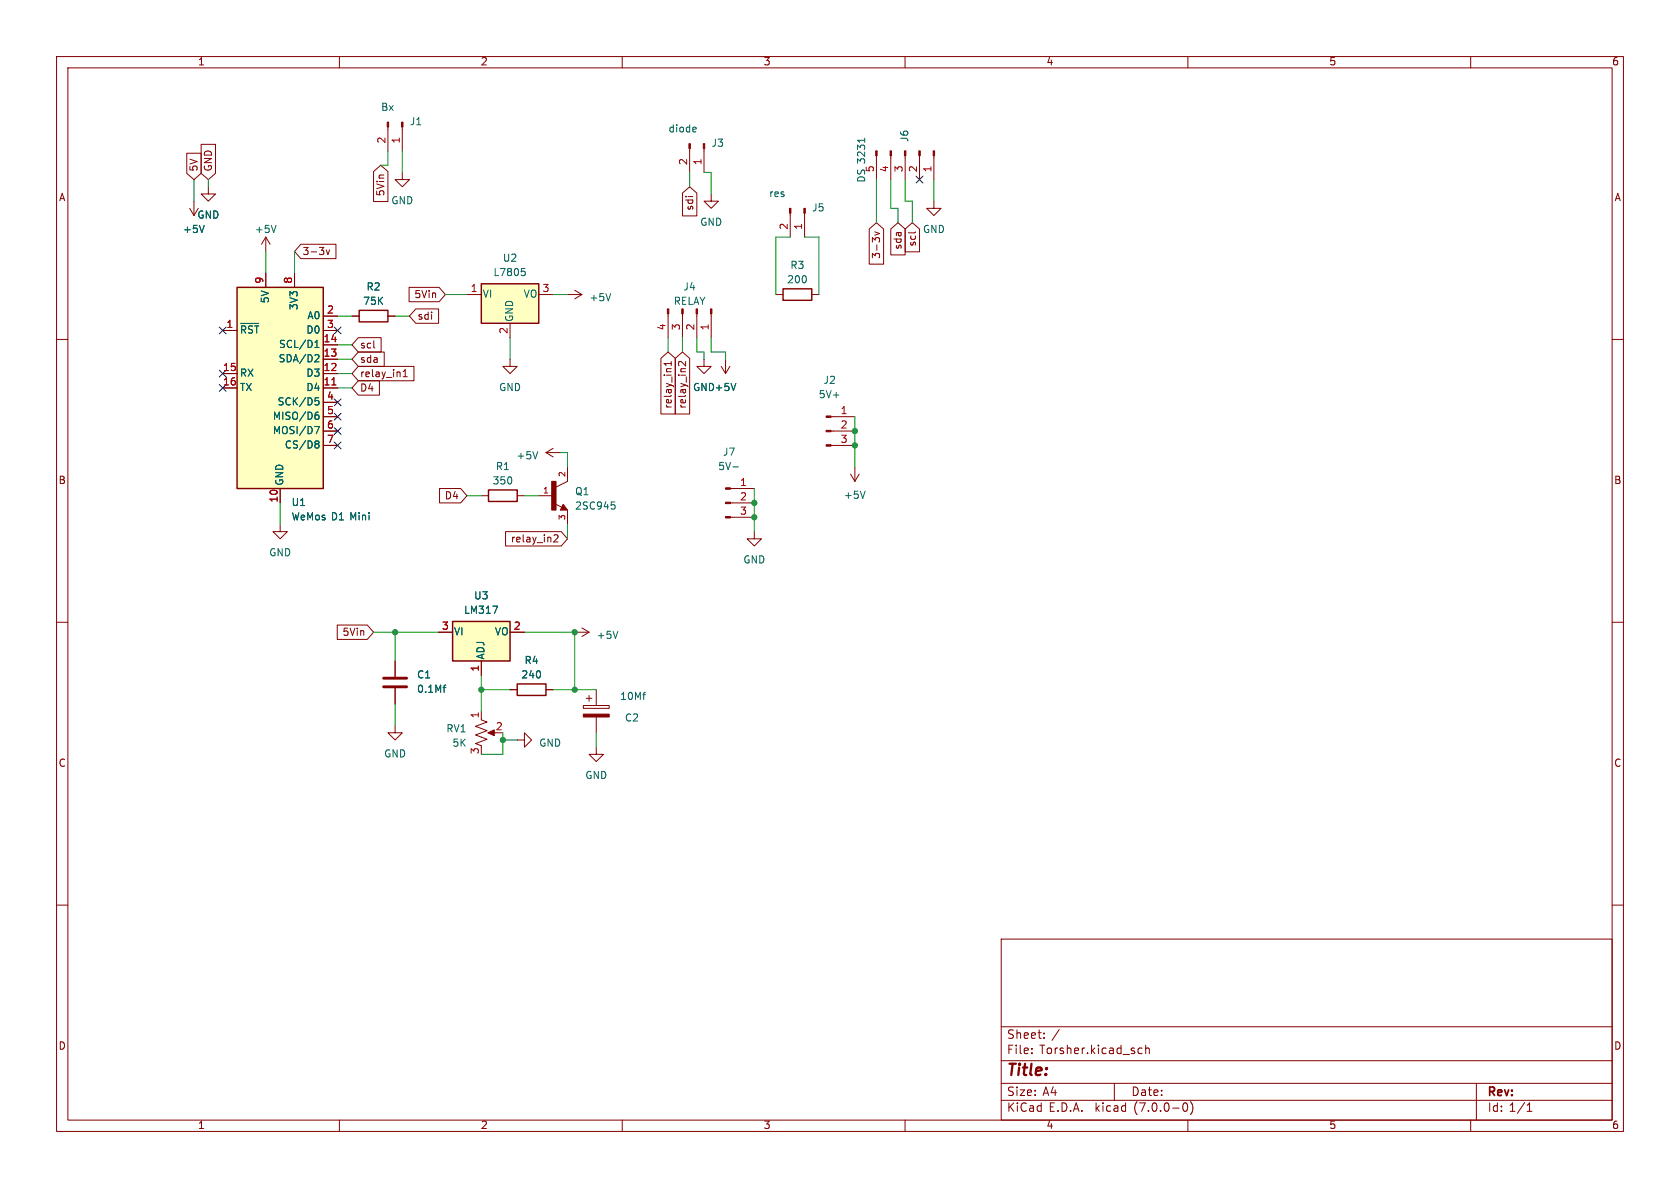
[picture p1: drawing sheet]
<svg xmlns="http://www.w3.org/2000/svg" width="297mm" height="210mm" viewBox="0 0 297 210" stroke-linecap="round" stroke-linejoin="round" font-family="sans-serif">
<g fill="none" stroke="#840000" stroke-width=".18">
<path d="M10 10h277v190h-277zM12 12h273v186h-273zM60 10v2M110 10v2M160 10v2M210 10v2M260 10v2M33 27.1h2.6v3.5l-1.3 1.2-1.3-1.2zM33.5 36.8l.8 1.3M34.3 35.6v2.5M35.1 36.8l-.8 1.3M35.6 25.5h2.5v5.1l-1.3 1.2-1.2-1.2z"/>
<path d="M36.8 33v1.3h1.3l-1.3 1.3-1.2-1.3h1.2M66 30.3l1.3-1.1 1.3 1.1v5.3h-2.6zM68.6 22.5v4.2M71.1 30.5v1.3h1.3l-1.3 1.2-1.3-1.2h1.3M71.1 22.5v4.2M120.6 34.1l1.3-1.1 1.3 1.1v4.1h-2.6zM121.9 26.3v4.2M124.5 26.3v4.2M125.7 34.3v1.3h1.3l-1.3 1.2-1.2-1.2h1.2M139.7 37.7v4.2M142.2 37.7v4.2M154.9 27.5v4.3"/>
<path d="M157.5 27.5v4.3M160 27.5v4.3M162.6 27.5v4.3M165.1 35.6v1.2h1.3l-1.3 1.3-1.3-1.3h1.3M165.1 27.5v4.3M10 60h2M39.4 58.4h2.5M47 41.9v2.6M47 48.3v2.5M47 41.9l-.8 1.3M47 41.9l.8 1.3M52.1 48.3v2.5"/>
<path d="M53.2 43.2h6.2v2.5h-6.2l-1.1-1.2zM57.1 58.4h2.6M57.1 55.9h2.6M57.7 44.2l.3 .8 .3-.8M62.2 55.9h1.3M63.3 59.7h4.1v2.5h-4.1l-1.1-1.2zM68.6 55.9h1.2M72.3 50.8h5.3l1.1 1.3-1.1 1.2h-5.3zM73.5 54.6h4v2.6h-4l-1.1-1.3zM82.5 52.1h2.6M90.2 57.2v2.5M95.2 52.1h2.6"/>
<path d="M100.3 52.1h2.6M101.6 51.3l1.3 .8M102.9 52.1l-1.3 .7M118.1 55.5v4.2M120.6 55.5v4.2M123.2 55.5v4.2M125.7 55.5v4.2M137.2 52.1h1.2M143.5 52.1h1.3M153.7 40.5l1.2-1.1 1.3 1.1v6.2h-2.5zM154.7 41l.8 .3-.8 .3M157.5 40.5l1.2-1.1 1.3 1.1v4.6h-2.5z"/>
<path d="M160 40.5l1.3-1.1 1.3 1.1v4h-2.6zM161.8 41v.1M285 60h2M39.4 68.6h2.5M39.4 66h2.5M57.1 68.6h2.6M57.1 66h2.6M57.1 63.5h2.6M57.1 61h2.6M57.1 71.1h2.6M57.1 73.7h2.6M57.1 76.2h2.6"/>
<path d="M57.1 78.7h2.6M63.3 67.3h3.8v2.6h-3.8l-1.1-1.3zM63.3 64.8h9.9v2.5h-9.9l-1.1-1.3zM63.3 62.2h4.6v2.6h-4.6l-1.1-1.3zM71.3 66.6h.7M71.3 65.7l.3-.4v1.3M90.2 63.5v1.3h1.2l-1.2 1.2-1.3-1.2h1.3M97.8 79.2l-1.3 .8M116.8 63.3l1.3-1.1 1.3 1.1v9.9h-2.6zM118.7 63.9v.7M118.7 64.3h-1.3l.4 .3M119.4 63.3l1.2-1.1 1.3 1.1v9.9h-2.5z"/>
<path d="M121.2 63.9v.8l-.9-.8-.4 .2 .2 .5M124.5 63.5v1.3h1.2l-1.2 1.2-1.3-1.2h1.3M127.5 64.8l.8 1.2M128.3 63.5v2.5M129 64.8l-.7 1.2M146.9 73.7h4.2M146.9 76.2h4.2M146.9 78.7h4.2M49.5 92.7v1.3h1.3l-1.3 1.3-1.2-1.3h1.2M49.5 86.4v2.5M77.7 86.4h3.7l1.1 1.2-1.1 1.3h-3.7zM85.1 87.6h1.3"/>
<path d="M89.4 94h9.8l1.1 1.3-1.1 1.2h-9.8zM91.4 87.6h1.3M95.2 87.6h2.6M96.5 80l1.3 .8M96.5 80h2.6M97.9 94.7l.5-.2 .3 .4-.8 .9h.8M98.1 89.1l1.2 .6M99.6 89.2l.7 1h-1.2zM100.3 82.6v2.5l-2 1M100.3 90.2v2.5M129.1 91.4h4.2M129.1 88.9h4.2"/>
<path d="M129.1 86.4h4.2M133.3 94v1.3h1.3l-1.3 1.2-1.2-1.2h1.2M150.4 83.8l.7 1.3M151.1 82.6v2.5M151.9 83.8l-.8 1.3M10 110h2M59.6 110.5h5.3l1.1 1.3-1.1 1.2h-5.3zM69.8 116.8v2.8M77.5 111.8h2.5M85.1 116.8v2.6M90.2 111.8h2.5M101.6 111.8h2.5"/>
<path d="M102.9 111l1.2 .8M104.1 111.8l-1.2 .7M285 110h2M69.8 128.3v1.2h1.3l-1.3 1.3-1.2-1.3h1.2M69.8 121.7v2.8M85.1 127.3l1 .3-2 .8 2 .8-2 .7 2 .8-2 .7 1 .4v.3M85.1 125.7v1.3M86.6 129.5h1M90.2 121.9h1.2M91.4 130.8h1.3v-1.3l1.3 1.3-1.3 1.3v-1.3M96.5 121.9h1.3M103.1 124.7h4.6v.5h-4.6z"/>
<path d="M103.6 123.4h1M104.1 122.9v1.1M105.4 132.1v1.3h1.3l-1.3 1.2-1.3-1.2h1.3M105.4 121.9v2.8M105.4 126.7v2.8M10 160h2M285 160h2M177 166h108v32h-108zM60 198v2M110 198v2M160 198v2M177 194.5h108"/>
<path d="M177 191.5h108M177 187.5h108M177 181.5h108M182.4 186.1v.2M182.4 185.3v.2M184.6 183.4v.2M184.6 182.6v.2M197 191.5v3M201.3 186.2h.6M201.3 185.3h.6M202.5 185.4l.3-.1h.3l.1 1M202.5 184.8v1.5"/>
<path d="M209.3 195h.2a.81 .81 0 0 1 .5 .6 .81 .81 0 0 1-.3 .8l-.1 .1a.81 .81 0 0 1-.6-.7 .81 .81 0 0 1 .3-.8zM210 198v2M210.5 194.7a1.72 1.72 0 0 1 0 2.3M260 198v2M261 191.5v6.5M270 196.5h.8M270 195.4l.4-.4v1.5"/>
</g>
<g fill="none" stroke="#006464" stroke-width=".18">
<path d="M36.1 39.8l-.4 1.3M48.8 39.8l-.4 1.3M122.9 22.5l.2 .3-.6 .1M123 23.3h-.1M152.9 24.4v.8M42.5 57.2h3.2M43.4 58l-.1-.3-.6-.1v1.3M44.7 57.7l-.5-.1-.3 .4M45 57.6h.7M45.4 57.6v1.3M92.2 47.5h.6M92.6 47.9l.3 .3v.3l-.3 .2"/>
<path d="M108 51.9l-.5 1.3M55.6 75.4h.9l-.6 1.3M55.7 61.4h.7M55.7 60.5l.3-.3v1.2M55.7 70.3h.6M55.9 62.7l.4 .1 .1 .3-.8 .9h.8M55.9 70.8h.3l.2 .2-.1 .5-.4 .1M55.9 73.3h.3l.2 .3-.1 .4-.4 .1M55.9 77.9h.3l.2 .3-.2 .3M55.9 78.5h.3M56.2 78.5l.2 .2v.3l-.2 .2h-.3M56.3 72.9h-.4"/>
<path d="M95.1 79.8l-.5 1.3M130.1 67.8l-.4 1.2M108.1 88.7h.6M108.5 89.2l.2 .3v.3l-.2 .2M129.6 82.5h.9M152.9 86.8l-.4 1.3M87.1 107.1h.9l-.6 1.3M109.2 111.6l-.4 1.3M78.3 121.5h.5M78.8 121.1l-.2 .1M113.6 122.8h.5M114 122.4h.1"/>
</g>
<g fill="#ffffc2" stroke="#ffffc2" stroke-width=".18">
<path d="M41.9 50.8h15.2v35.6h-15.2z"/>
<path d="M80 109.9h10.2v6.9h-10.2z"/>
<path d="M85.1 50.2h10.1v7h-10.1z"/>
</g>
<path d="M41.9 50.8h15.2v35.6h-15.2zM63.5 54.9h5.1v2h-5.1zM85.1 50.2h10.1v7h-10.1zM138.4 51.1h5.1v2h-5.1zM86.4 86.6h5v2h-5zM99.6 89.7l.1 .2h-.4l.3-.5 .5 .6h-.8M80 109.9h10.2v6.9h-10.2zM91.4 120.9h5.1v2h-5.1z" fill="none" stroke="#840000" stroke-width=".25"/>
<path d="M58.7 68h.7" fill="none" stroke="#a90000" stroke-width=".18"/>
<g fill="#840000" stroke="#840000" stroke-width=".18">
<path d="M97.5 85.1h.8v5.1h-.8z"/>
<path d="M128.3 91.3h.8v.3h-.8z"/>
<path d="M128.3 88.8h.8v.2h-.8z"/>
<path d="M128.3 86.2h.8v.3h-.8z"/>
<path d="M86.2 129.5l1.2-.5v1z"/>
<path d="M68.5 21.6h.2v.9h-.2z"/>
<path d="M71 21.6h.2v.9h-.2z"/>
<path d="M154.8 26.7h.3v.8h-.3z"/>
<path d="M157.4 26.7h.2v.8h-.2z"/>
<path d="M159.9 26.7h.2v.8h-.2z"/>
<path d="M162.4 26.7h.3v.8h-.3z"/>
<path d="M165 26.7h.2v.8h-.2z"/>
<path d="M118 54.6h.2v.9h-.2z"/>
<path d="M120.5 54.6h.3v.9h-.3z"/>
<path d="M123.1 54.6h.2v.9h-.2z"/>
<path d="M125.6 54.6h.3v.9h-.3z"/>
<path d="M139.6 36.8h.2v.9h-.2z"/>
<path d="M142.1 36.8h.3v.9h-.3z"/>
<path d="M121.8 25.4h.2v.9h-.2z"/>
<path d="M124.3 25.4h.3v.9h-.3z"/>
<path d="M103.1 126.2h4.6v.5h-4.6z"/>
<path d="M146 78.6h.9v.3h-.9z"/>
<path d="M146 76.1h.9v.2h-.9z"/>
<path d="M146 73.5h.9v.3h-.9z"/>
</g>
<path d="M67.8 119.9h4.1M67.8 121.4h4.1" fill="none" stroke="#840000" stroke-width=".51"/>
<g fill="none" stroke="#009600" stroke-width=".18">
<path d="M34.3 31.8v3.8M36.8 31.8v1.2M68.6 26.7v2.5h-1.3M71.1 26.7v3.8M121.9 30.5v2.5M124.5 30.5h1.2v3.8M154.9 31.8v7.6M157.5 31.8v5h1.2v2.6M160 31.8v3.8h1.3v3.8M165.1 31.8v3.8M47 44.5v3.8M52.1 44.5v3.8"/>
<path d="M59.7 55.9h2.5M69.8 55.9h2.6M78.7 52.1h3.8M90.2 59.7v3.8M97.8 52.1h2.5M118.1 59.7v2.5M120.6 59.7v2.5M123.2 59.7v2.5h1.3v1.3M125.7 59.7v2.5h2.6v1.3M139.7 41.9h-2.5v10.2M142.2 41.9h2.6v10.2M59.7 66h2.5"/>
<path d="M59.7 68.6h2.5M59.7 63.5h2.5M59.7 61h2.5M151.1 73.7v8.9M49.5 88.9v3.8M82.5 87.6h2.6M92.7 87.6h2.5M99.1 80h1.2v2.6M100.3 92.7v2.6M133.3 86.4v7.6M66 111.8h11.5M69.8 111.8v5"/>
<path d="M85.1 119.4v6.3M92.7 111.8h8.9v10.1M69.8 124.5v3.8M85.1 121.9h5.1M88.9 129.5v3.9h-3.8M88.9 130.8h2.5M97.8 121.9h7.6M105.4 129.5v2.6"/>
</g>
<g fill="none" stroke="#000084" stroke-width=".18">
<path d="M162 31.1l1.2 1.3M163.2 31.1l-1.2 1.3M38.8 57.8l1.2 1.2M40 57.8l-1.2 1.2M59.1 57.8l1.2 1.2M60.3 57.8l-1.2 1.2M38.8 68l1.2 1.2M38.8 65.4l1.2 1.2M40 68l-1.2 1.2M40 65.4l-1.2 1.2M59.1 78.1l1.2 1.2M59.1 73.1l1.2 1.2"/>
<path d="M59.1 70.5l1.2 1.2M59.1 75.6l1.2 1.2M60.3 78.1l-1.2 1.2M60.3 73.1l-1.2 1.2M60.3 70.5l-1.2 1.2M60.3 75.6l-1.2 1.2"/>
</g>
<g fill="#009600" stroke="#009600" stroke-width=".18">
<circle cx="88.9" cy="130.8" r=".46"/>
<circle cx="85.1" cy="121.9" r=".46"/>
<circle cx="101.6" cy="121.9" r=".46"/>
<circle cx="101.6" cy="111.8" r=".46"/>
<circle cx="69.8" cy="111.8" r=".46"/>
<circle cx="151.1" cy="78.7" r=".46"/>
<circle cx="151.1" cy="76.2" r=".46"/>
<circle cx="133.3" cy="91.4" r=".46"/>
<circle cx="133.3" cy="88.9" r=".46"/>
</g>
<text font-size="2.8" fill="#840000" x="178" y="190.8">Title:</text>
<g font-size="2.1" fill="#840000">
<text x="178" y="183.9">Sheet:</text>
<text x="185.9" y="183.9">/</text>
<text x="178" y="186.6">File:</text>
<text x="183.8" y="186.6">Torsher.kicad_sch</text>
<text x="178" y="196.8">KiCad</text>
<text x="178" y="194">Size:</text>
<text x="184.3" y="194">A4</text>
<text x="185.4" y="196.8">E.D.A.</text>
<text x="193.7" y="196.8">kicad</text>
<text x="200" y="194">Date:</text>
<text x="200.6" y="196.8">(7.0.0-0)</text>
<text x="263" y="194.2">Rev:</text>
<text x="263" y="196.8">Id: 1/1</text>
</g>
<g font-size="1.8" fill="#840000">
<text x="35" y="11.8">1</text>
<text x="85" y="11.8">2</text>
<text x="135" y="11.8">3</text>
<text x="185" y="11.8">4</text>
<text x="235" y="11.8">5</text>
<text x="285" y="11.8">6</text>
<text x="10.4" y="35.8">A</text>
<text x="35.2" y="30.3" transform="rotate(-90 35.2 30.3)">5V</text>
<text x="37.7" y="30.3" transform="rotate(-90 37.7 30.3)">GND</text>
<text x="68.2" y="34.8" transform="rotate(-90 68.2 34.8)">5Vin</text>
<text x="285.4" y="35.8">A</text>
<text x="122.8" y="37.4" transform="rotate(-90 122.8 37.4)">sdi</text>
<text x="53.5" y="45.4">3-3v</text>
<text x="155.9" y="45.9" transform="rotate(-90 155.9 45.9)">3-3v</text>
<text x="159.7" y="44.3" transform="rotate(-90 159.7 44.3)">sda</text>
<text x="162.2" y="43.7" transform="rotate(-90 162.2 43.7)">scl</text>
<text x="73.1" y="53">5Vin</text>
<text x="73.8" y="56.8">sdi</text>
<text x="63.7" y="61.9">scl</text>
<text x="63.7" y="64.4">sda</text>
<text x="63.7" y="69.5">D4</text>
<text x="63.7" y="67">relay_in1</text>
<text x="119" y="72.4" transform="rotate(-90 119 72.4)">relay_in1</text>
<text x="121.6" y="72.4" transform="rotate(-90 121.6 72.4)">relay_in2</text>
<text x="10.3" y="85.8">B</text>
<text x="78.5" y="88.5">D4</text>
<text x="285.3" y="85.8">B</text>
<text x="90.2" y="96.2">relay_in2</text>
<text x="60.4" y="112.7">5Vin</text>
<text x="10.3" y="135.8">C</text>
<text x="285.3" y="135.8">C</text>
<text x="10.3" y="185.8">D</text>
<text x="285.3" y="185.8">D</text>
<text x="35" y="199.8">1</text>
<text x="85" y="199.8">2</text>
<text x="135" y="199.8">3</text>
<text x="185" y="199.8">4</text>
<text x="235" y="199.8">5</text>
<text x="285" y="199.8">6</text>
</g>
<g font-size="1.8" fill="#006464">
<text x="67.3" y="19.9">Bx</text>
<text x="72.4" y="22.4">J1</text>
<text x="118.1" y="23.7">diode</text>
<text x="125.7" y="26.2">J3</text>
<text x="160.8" y="25.2" transform="rotate(-90 160.8 25.2)">J6</text>
<text x="135.9" y="35.1">res</text>
<text x="153.2" y="32.3" transform="rotate(-90 153.2 32.3)">DS 3231</text>
<text x="154.7" y="30.5" transform="rotate(-90 154.7 30.5)">5</text>
<text x="32.3" y="41.5">+5V</text>
<text x="34.8" y="38.9">GND</text>
<text x="45" y="41.5">+5V</text>
<text x="69.1" y="36.4">GND</text>
<text x="123.7" y="40.2">GND</text>
<text x="143.5" y="37.7">J5</text>
<text x="163.1" y="41.5">GND</text>
<text x="88.8" y="46.5">U2</text>
<text x="139.7" y="47.8">R3</text>
<text x="47.8" y="53.7" transform="rotate(-90 47.8 53.7)">5V</text>
<text x="64.7" y="51.6">R2</text>
<text x="85.3" y="52.9">VI</text>
<text x="87.2" y="49.1">L7805</text>
<text x="92.4" y="52.9">VO</text>
<text x="104.1" y="53.5">+5V</text>
<text x="120.8" y="51.6">J4</text>
<text x="139.1" y="50.4">200</text>
<text x="42.4" y="59.9">~{RST}</text>
<text x="52.9" y="54.9" transform="rotate(-90 52.9 54.9)">3V3</text>
<text x="54" y="59.2">D0</text>
<text x="54.2" y="56.7">A0</text>
<text x="64.1" y="54.2">75K</text>
<text x="91" y="56.9" transform="rotate(-90 91 56.9)">GND</text>
<text x="119" y="54.2">RELAY</text>
<text x="49.1" y="64.3">SDA/D2</text>
<text x="49.2" y="61.8">SCL/D1</text>
<text x="42.4" y="66.9">RX</text>
<text x="42.4" y="69.4">TX</text>
<text x="49" y="71.9">SCK/D5</text>
<text x="54" y="69.4">D4</text>
<text x="54" y="66.9">D3</text>
<text x="88.2" y="69.4">GND</text>
<text x="122.5" y="69.4">GND+5V</text>
<text x="144.7" y="70.7">5V+</text>
<text x="145.5" y="68.1">J2</text>
<text x="48.1" y="74.5">MISO/D6</text>
<text x="48.1" y="77">MOSI/D7</text>
<text x="50.2" y="79.6">CS/D8</text>
<text x="87.6" y="83.4">R1</text>
<text x="91.2" y="81.5">+5V</text>
<text x="126.9" y="83.4">5V-</text>
<text x="127.8" y="80.8">J7</text>
<text x="50.4" y="85.9" transform="rotate(-90 50.4 85.9)">GND</text>
<text x="51.5" y="89.7">U1</text>
<text x="87" y="85.9">350</text>
<text x="101.6" y="87.8">Q1</text>
<text x="149.1" y="88.5">+5V</text>
<text x="51.5" y="92.3">WeMos D1 Mini</text>
<text x="101.6" y="90.4">2SC945</text>
<text x="47.5" y="98.6">GND</text>
<text x="131.4" y="99.9">GND</text>
<text x="83.8" y="106.2">U3</text>
<text x="80.3" y="112.6">VI</text>
<text x="82" y="108.8">LM317</text>
<text x="87.4" y="112.6">VO</text>
<text x="105.4" y="113.2">+5V</text>
<text x="85.9" y="116.6" transform="rotate(-90 85.9 116.6)">ADJ</text>
<text x="92.7" y="117.7">R4</text>
<text x="73.7" y="120.2">C1</text>
<text x="73.7" y="122.7">0.1Mf</text>
<text x="92.1" y="120.2">240</text>
<text x="109.6" y="124">10Mf</text>
<text x="78.8" y="129.7">RV1</text>
<text x="110.4" y="127.8">C2</text>
<text x="67.9" y="134.2">GND</text>
<text x="79.9" y="132.3">5K</text>
<text x="95.3" y="132.3">GND</text>
<text x="103.4" y="138">GND</text>
</g>
<g font-size="1.8" fill="#a90000">
<text x="68.3" y="25.4" transform="rotate(-90 68.3 25.4)">2</text>
<text x="70.9" y="25.4" transform="rotate(-90 70.9 25.4)">1</text>
<text x="121.7" y="29.2" transform="rotate(-90 121.7 29.2)">2</text>
<text x="124.2" y="29.2" transform="rotate(-90 124.2 29.2)">1</text>
<text x="157.2" y="30.5" transform="rotate(-90 157.2 30.5)">4</text>
<text x="159.8" y="30.5" transform="rotate(-90 159.8 30.5)">3</text>
<text x="162.3" y="30.5" transform="rotate(-90 162.3 30.5)">2</text>
<text x="164.8" y="30.5" transform="rotate(-90 164.8 30.5)">1</text>
<text x="139.4" y="40.7" transform="rotate(-90 139.4 40.7)">2</text>
<text x="142" y="40.7" transform="rotate(-90 142 40.7)">1</text>
<text x="46.7" y="50.2" transform="rotate(-90 46.7 50.2)">9</text>
<text x="51.8" y="50.2" transform="rotate(-90 51.8 50.2)">8</text>
<text x="83.2" y="51.8">1</text>
<text x="95.9" y="51.8">3</text>
<text x="40" y="58.2">1</text>
<text x="57.8" y="55.6">2</text>
<text x="57.8" y="58.2">3</text>
<text x="89.9" y="59.1" transform="rotate(-90 89.9 59.1)">2</text>
<text x="117.9" y="58.5" transform="rotate(-90 117.9 58.5)">4</text>
<text x="120.4" y="58.5" transform="rotate(-90 120.4 58.5)">3</text>
<text x="122.9" y="58.5" transform="rotate(-90 122.9 58.5)">2</text>
<text x="125.5" y="58.5" transform="rotate(-90 125.5 58.5)">1</text>
<text x="39.4" y="65.8">15</text>
<text x="57.1" y="65.8">12</text>
<text x="57.1" y="63.2">13</text>
<text x="57.1" y="60.7">14</text>
<text x="39.4" y="68.3">16</text>
<text x="57.1" y="68.3">11</text>
<text x="57.8" y="70.9">4</text>
<text x="57.8" y="73.4">5</text>
<text x="57.8" y="75.9">6</text>
<text x="148.6" y="73.4">1</text>
<text x="148.6" y="75.9">2</text>
<text x="57.8" y="78.5">7</text>
<text x="148.6" y="78.5">3</text>
<text x="49.3" y="88.9" transform="rotate(-90 49.3 88.9)">10</text>
<text x="130.8" y="86.1">1</text>
<text x="130.8" y="88.6">2</text>
<text x="130.8" y="91.2">3</text>
<text x="78.1" y="111.5">3</text>
<text x="90.8" y="111.5">2</text>
<text x="84.8" y="118.8" transform="rotate(-90 84.8 118.8)">1</text>
<text x="84.8" y="127" transform="rotate(-90 84.8 127)">1</text>
<text x="87.6" y="129.3">2</text>
<text x="84.8" y="133.4" transform="rotate(-90 84.8 133.4)">3</text>
</g>
<g font-size="1.4" fill="#a90000">
<text x="95.9" y="87.4">1</text>
<text x="100.1" y="84.4" transform="rotate(-90 100.1 84.4)">2</text>
<text x="100.1" y="92" transform="rotate(-90 100.1 92)">3</text>
</g>
</svg>
